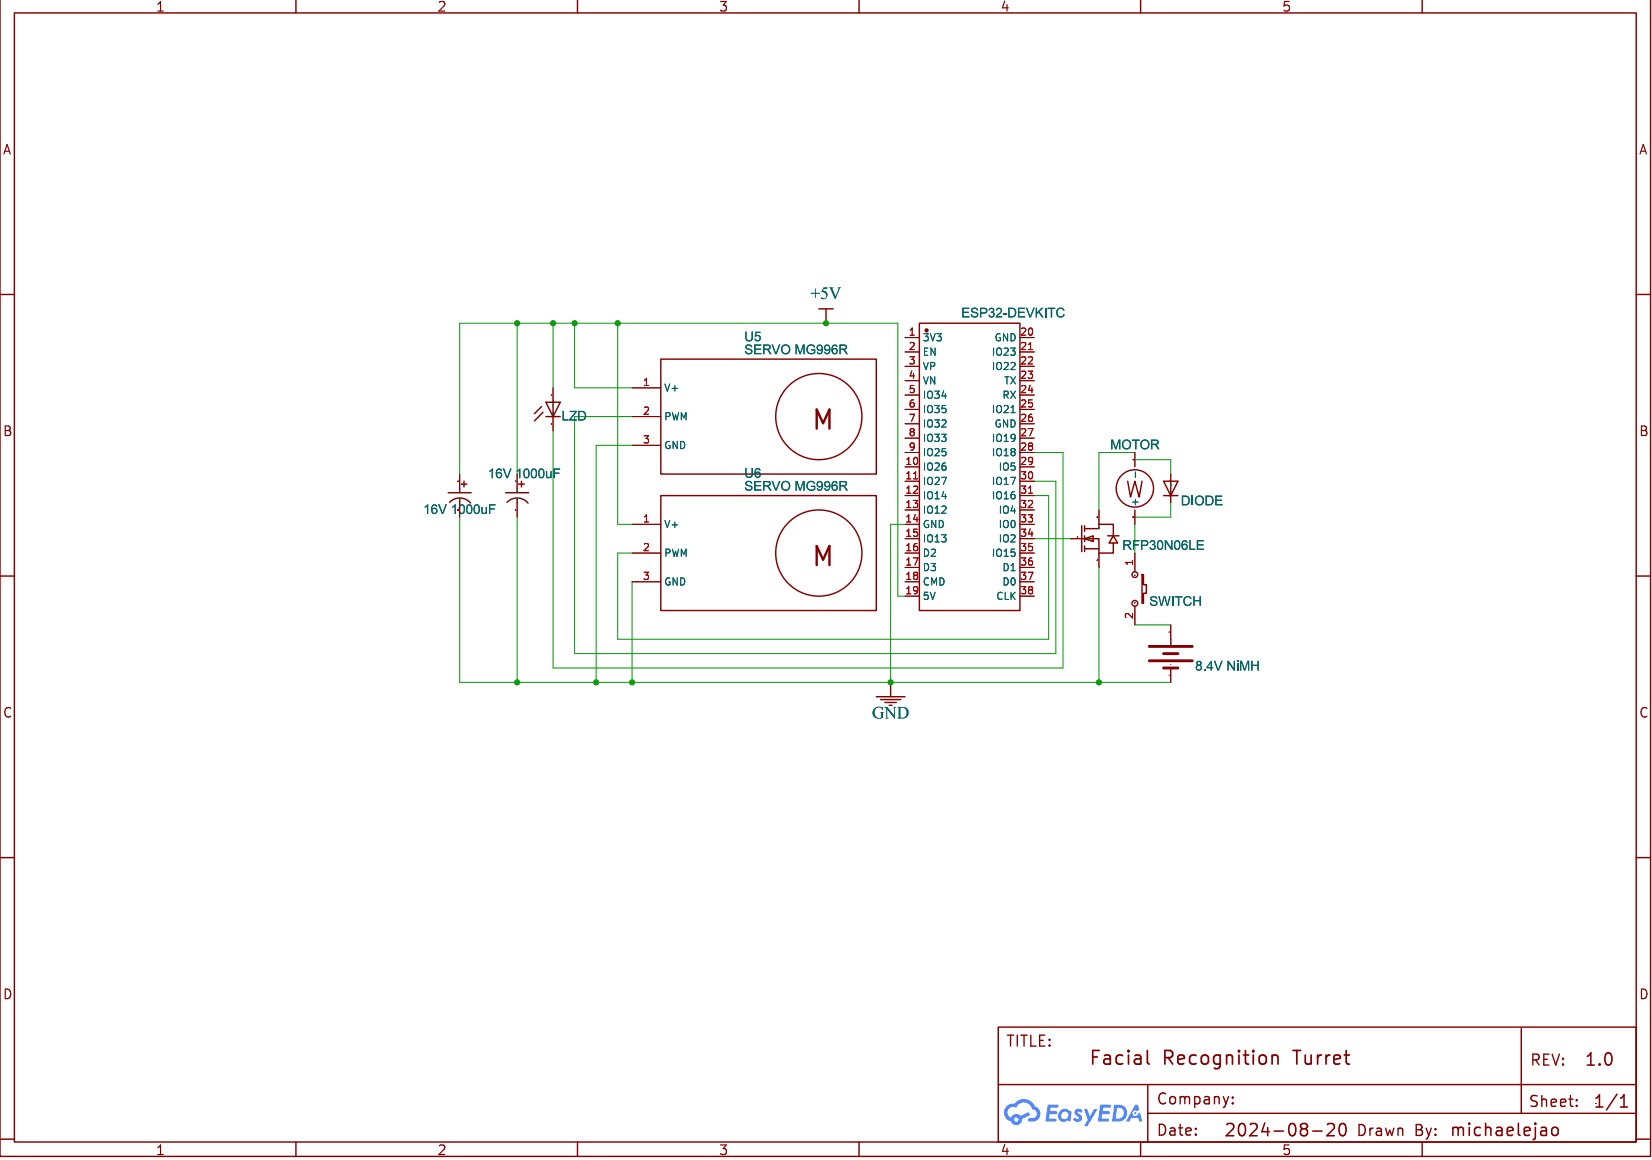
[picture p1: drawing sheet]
<svg xmlns="http://www.w3.org/2000/svg" width="292mm" height="205mm" viewBox="0 0 292 205" stroke-linecap="round" stroke-linejoin="round" font-family="sans-serif">
<g fill="none" stroke="#840000" stroke-width=".25">
<path d="M95.8 71.9l-1.3 1.3M96 72.9l-1.5 1.5M96.5 73.7h2.6M96.5 71.1h2.6l-1.3 2.6zM97.8 71.1v2.6M89.4 87.1h4.1M89.6 88.8a2.51 2.51 0 0 1 3.8 .2M91.4 86.4v.7M91.4 88.1v.8M92.2 85.1v1M201.9 101.6h.3v1.8h.5v1.5h-.5v1.8h-.3z"/>
<circle cx="200.7" cy="106.7" r=".51"/>
<circle cx="200.7" cy="101.6" r=".51"/>
</g>
<path d="M97.8 68.6v2.5M97.8 73.7v2.5M91.4 83.8v2.6M91.4 88.9v2.5M200.7 97.8v3.3M200.7 107.2v3.3" fill="none" stroke="#840000" stroke-width=".18"/>
<path d="M97.8 73h.1M97.8 71.7h.1M91.4 87h.1M91.4 88.3h.1M200.7 101.7h.1M200.7 106.6h.1" fill="none" stroke="#006464" stroke-width=".18"/>
<path d="M97.5 74.9h.1M97.5 69.8v.1M91.2 90.2h.1" fill="none" stroke="#a90000" stroke-width=".18"/>
<g fill="#ffffc2">
<path d="M191.8 95.3l1.5-.6v1.1z"/>
<path d="M196.8 94.7l.8 1.3h-1.5z"/>
</g>
<g fill="none" stroke="#840000" stroke-width=".25">
<path d="M146 54.6v2.6M162.6 57.2h17.7v50.8h-17.7zM116.8 63.5h38.1v20.3h-38.1zM116.8 87.6h38.1v20.4h-38.1zM191.3 93v4.5M191.8 95.3l1.5-.6v1.1zM191.8 95.3h2.5v2.5h2.5v-1.8M191.8 93.5h2.5v-.8h2.5v2M191.8 93v1M191.8 94.7v1.1M191.8 96.5v1M191.8 97h2.5"/>
<path d="M195.8 94.7h2.1M196.8 94.7l.8 1.3h-1.5zM199.4 85.1l.5 2.8 .8-2.8 .7 2.8 .5-2.8M207 113v1"/>
<circle cx="144.8" cy="73.7" r="7.6"/>
<circle cx="144.8" cy="97.8" r="7.6"/>
<circle cx="200.7" cy="86.4" r="3.3"/>
</g>
<g fill="none" stroke="#840000" stroke-width=".18">
<path d="M146 57.2h.1M160 59.7h2.6M180.3 59.7h2.6M111.8 68.6h5M111.8 73.7h5M111.8 78.7h5M160 62.2h2.6M160 64.8h2.6M160 67.3h2.6M160 69.9h2.6M160 72.4h2.6M160 74.9h2.6"/>
<path d="M160 77.5h2.6M180.3 62.2h2.6M180.3 64.8h2.6M180.3 67.3h2.6M180.3 69.9h2.6M180.3 72.4h2.6M180.3 74.9h2.6M180.3 77.5h2.6M111.8 92.7h5M111.8 97.8h5M160 95.3h2.6M160 82.6h2.6"/>
<path d="M160 85.1h2.6M160 87.6h2.6M160 90.2h2.6M160 92.7h2.6M160 97.8h2.6M160 80h2.6M180.3 95.3h2.6M180.3 82.6h2.6M180.3 85.1h2.6M180.3 87.6h2.6M180.3 90.2h2.6M180.3 92.7h2.6"/>
<path d="M180.3 97.8h2.6M180.3 80h2.6M189.2 95.3h2.6M194.3 90.2v2.5M194.3 97.8v2.5M200.7 80v2.6M200.7 90.2v2.5M111.8 102.9h5M160 100.3h2.6M160 102.9h2.6M160 105.4h2.6M180.3 100.3h2.6"/>
<path d="M180.3 102.9h2.6M180.3 105.4h2.6M207 110.5v2.5M207 118.1v2.6"/>
</g>
<path d="M178.8 73h.7M192.4 95.2h.1M192.4 95.2v.1M194.3 93.3h.1M194.3 97.2h.1M200.8 83.5v.9M207 113.6v.1M207 117.5h.1" fill="none" stroke="#006464" stroke-width=".18"/>
<path d="M181.9 61.8h.7M161.5 84.7h.8M181.9 87.2h.7M190.5 95h.1M194 99.1h.1M194 91.4h.1M200.4 91.4h.1M200.4 81.3h.1M206.7 111.8h.1M206.7 119.4h.1" fill="none" stroke="#a90000" stroke-width=".18"/>
<circle cx="163.8" cy="58.4" r=".25" fill="#840000" stroke="#840000" stroke-width=".25"/>
<path d="M203.2 116.8h7.6M203.2 114.3h7.6M205.7 118.1h2.6M205.7 115.6h2.6" fill="none" stroke="#840000" stroke-width=".51"/>
<g fill="#58f">
<path d="M191.7 196.1h.5l.5 1.3 .8-1.3h.6l-1.8 3h-.6l.6-1.1z"/>
<path d="M200.7 195.3h.5l.2 .9-.4 .3-.3-.1-.3 .1-.2 .2 .1 .3 .2 .3h.3l.8-.6 .4 1.6h-.6l-.1-.6h-1.3l-.3 .6h-.6z"/>
<path d="M197 195.3l1.4 .1 .7 .7 .2 .5-.1 .6-.2 .6-.5 .3-.6 .2h-1.3l.1-.5 1.4-.1 .4-.3 .2-.5v-.4l-.3-.4-.3-.2h-.6l-.2 1.9h-.6z"/>
<path d="M185.3 195.3h1.6l.3 .2v.2l-.2 .1-1.2 .1-.1 .6h1.1l.2 .3-.3 .2h-1.1l-.1 .8h1.2l.1 .2-.1 .3h-1.9z"/>
<path d="M194.5 195.3h1.7l.2 .2v.2l-.1 .1-1.3 .1v.6h1.1l.2 .3-.3 .2h-1.1l-.1 .8h1.1l.2 .3-.1 .2h-1.9z"/>
<path d="M187.4 196.4l.5-.3 .5-.1 1 .5-.1 1.8-.5-.2-.5 .2-.4 .1-.5-.3-.3-.8h.5l.2 .4 .5 .2 .4-.2 .2-.5-.2-.5-.4-.1-.5 .2-.2 .5h-.5l.1-.5z"/>
<path d="M190.1 196.3l.7-.2 .6 .3-.3 .4-.3-.2h-.3l.8 .9v.5l-.4 .3h-.7l-.5-.3 .3-.4 .4 .3 .4-.2-.8-.8v-.3z"/>
<path d="M178 195.6l.6-.4 .8-.1 .9-.6 .7-.2a2.37 2.37 0 0 1 2.1 1.4 1.38 1.38 0 0 1 .8 1.5 1.38 1.38 0 0 1-1.3 1.1h-.6l-.2-.4 .2-.2h.7l.5-.3 .1-.5-.2-.5-.6-.2-.4-.8-.7-.4h-.9l-.6 .5a.37 .37 0 0 1-.7 .2l-.6 .2-.4 .4-.1 .6 .3 .5a.31 .31 0 0 0 .4 .2 .31 .31 0 0 0 .2-.3l.8-.3 .7 .3 1.3-.7 .3 .5-1.4 .8-.1 .5-.3 .4-.5 .1h-.5l-.3-.3-.3-.3-.6-.3h1.2l.1 .2 .3 .1 .3-.1 .1-.4-.4-.2-.3 .1-.1 .3h-1.2l-.2-.2-.3-.6-.1-.6 .1-.5z"/>
<circle cx="200.7" cy="196.8" r=".19"/>
</g>
<g fill="none" stroke="#840000" stroke-width=".25">
<path d="M0 -.1v204.6h291.8v-204.5M52.3 0v2.3M102.1 0v2.3M151.9 0v2.3M201.7 0v2.3M251.5 0v2.3M2.5 2.3h286.8v199.6h-286.8zM0 52.1h2.5M289.3 52.1h2.5M79.2 87.1h4.1M79.5 88.8a2.51 2.51 0 0 1 3.7 .2M81.3 86.4v.7"/>
<path d="M81.3 88.1v.8M81.5 85.6h1M82 85.1v1M205.7 85.1h2.6l-1.3 2.5zM205.7 87.6h2.6M0 101.9h2.5M289.3 101.9h2.5M154.9 123.2h5.1M155.7 123.7h3.6M156.5 124.2h2M157.5 120.7v2.5M0 151.6h2.5"/>
<path d="M289.3 151.6h2.5M176.5 181.6h112.8v20.3h-112.8zM176.5 191.8h112.6M202.9 196.9h86.2M202.9 191.8v10.1M269 181.9v15M0 201.4h2.5M52.3 201.9v2.6M102.1 201.9v2.6M151.9 201.9v2.6M201.7 201.9v2.6M251.5 201.9v2.6"/>
<path d="M289.3 201.4h2.5"/>
</g>
<path d="M232.1 200h1.7M234.7 198.9l.3-.3h.5a.59 .59 0 0 1 .3 1l-1.2 1.2h1.3M237.1 198.8a.52 .52 0 0 1 .8 .3 1.12 1.12 0 0 1-.6 1.7 1.44 1.44 0 0 1-.2-2zM273.1 199.3l.3 .3v1.2M273.4 199.8l-.2 .1M274.5 199.5a.59 .59 0 0 1 .6-.2 .59 .59 0 0 1 .4 .4v.7a.59 .59 0 0 1-.6 .4 .59 .59 0 0 1-.5-.4zM286.5 195.7h1.3M286.5 194.2l.7-.6v2.1M273.4 200.7l-.2 .1" fill="none" stroke="#840000" stroke-width=".27"/>
<g fill="none" stroke="#840000" stroke-width=".24">
<path d="M211.4 199.5l.1 .1-.1 .1M218 195l.1 .1-.1 .1M218 195l-.1 .1 .1 .1M218 194v.2M218 195v.2M218 194l.1 .1-.1 .1M218 194l-.1 .1 .1 .1M278.8 195.4l.1 .1-.1 .1M278.8 195.4l-.1 .1 .1 .1M278.8 194.4v.2M278.8 195.4v.2M278.8 194.4l.1 .1-.1 .1"/>
<path d="M278.8 194.4l-.1 .1 .1 .1M211.4 200.5l.1 .1-.1 .1"/>
</g>
<path d="M202.9 185.7v2.1l.3 .4M224.9 186.5v1.7M224.9 186.8a.6 .6 0 0 1 1.1 .1v1.3" fill="none" stroke="#840000" stroke-width=".3"/>
<g fill="none" stroke="#840000" stroke-width=".18">
<path d="M146 57.2h.1M160 59.7h2.6M180.3 59.7h2.6M97.8 68.6v2.5M97.8 73.7v2.5M111.8 68.6h5M111.8 73.7h5M111.8 78.7h5M160 62.2h2.6M160 64.8h2.6M160 67.3h2.6M160 69.9h2.6"/>
<path d="M160 72.4h2.6M160 74.9h2.6M160 77.5h2.6M180.3 62.2h2.6M180.3 64.8h2.6M180.3 67.3h2.6M180.3 69.9h2.6M180.3 72.4h2.6M180.3 74.9h2.6M180.3 77.5h2.6M81.3 83.8v2.6M81.3 88.9v2.5"/>
<path d="M91.4 83.8v2.6M91.4 88.9v2.5M111.8 92.7h5M111.8 97.8h5M160 92.7h2.6M160 97.8h2.6M160 82.6h2.6M160 85.1h2.6M160 87.6h2.6M160 90.2h2.6M160 95.3h2.6M160 80h2.6"/>
<path d="M180.3 92.7h2.6M180.3 97.8h2.6M180.3 82.6h2.6M180.3 85.1h2.6M180.3 87.6h2.6M180.3 90.2h2.6M180.3 95.3h2.6M180.3 80h2.6M189.2 95.3h2.6M194.3 90.2v2.5M194.3 97.8v2.5M200.7 80v2.6"/>
<path d="M200.7 90.2v2.5M200.7 97.8v3.3M207 83.8v5.1M111.8 102.9h5M160 102.9h2.6M160 100.3h2.6M160 105.4h2.6M180.3 102.9h2.6M180.3 100.3h2.6M180.3 105.4h2.6M200.7 107.2v3.3M207 110.5v2.5"/>
<path d="M207 118.1v2.6M157.5 120.7h.1"/>
</g>
<g fill="none" stroke="#006464" stroke-width=".18">
<path d="M97.8 73h.1M97.8 71.7h.1M178.8 73h.7M81.3 87h.1M81.3 88.3h.1M91.4 87h.1M91.4 88.3h.1M192.4 95.2h.1M192.4 95.2v.1M194.3 93.3h.1M194.3 97.2h.1M200.8 83.5v.9"/>
<path d="M207 85.7h.1M207 87h.1M200.7 101.7h.1M200.7 106.6h.1M207 113.6v.1M207 117.5h.1"/>
</g>
<g fill="none" stroke="#a90000" stroke-width=".18">
<path d="M97.5 74.9h.1M97.5 69.8v.1M181.9 61.8h.7M81 85.1h.1M91.2 90.2h.1M161.5 84.7h.8M181.9 87.2h.7M190.5 95h.1M194 99.1h.1M194 91.4h.1M200.4 91.4h.1M200.4 81.3h.1"/>
<path d="M206.7 85.1h.1M206.7 87.6h.1M206.7 111.8h.1M206.7 119.4h.1"/>
</g>
<g fill="none" stroke="#009600" stroke-width=".18">
<path d="M91.4 57.2v26.6M97.8 57.2v11.4M101.6 57.2v11.4h10.2M109.2 57.2v35.5h2.6M97.8 76.2v41.9h90.2v-38.1h-5.1M111.8 73.7h-10.2v41.9h85.1v-30.5h-3.8M111.8 78.7h-6.4v42M81.3 83.8v-26.6h77.4v48.2h1.3M81.3 91.4v29.3h125.7M91.4 91.4v29.3M160 92.7h-2.5v28M182.9 87.6h2.5v25.4h-76.2v-15.2h2.6"/>
<path d="M182.9 95.3h6.3M200.7 80h-6.4v10.2M200.7 92.7v5.1M200.7 81.3h6.3v2.5M207 88.9v2.5h-6.3M111.8 102.9v17.8M194.3 100.3v20.4M200.7 110.5h6.3"/>
</g>
<g fill="#009600" stroke="#009600" stroke-width=".18">
<circle cx="194.3" cy="120.7" r=".46"/>
<circle cx="157.5" cy="120.7" r=".46"/>
<circle cx="111.8" cy="120.7" r=".46"/>
<circle cx="146" cy="57.2" r=".46"/>
<circle cx="91.4" cy="57.2" r=".46"/>
<circle cx="109.2" cy="57.2" r=".46"/>
<circle cx="97.8" cy="57.2" r=".46"/>
<circle cx="101.6" cy="57.2" r=".46"/>
<circle cx="105.4" cy="120.7" r=".46"/>
<circle cx="91.4" cy="120.7" r=".46"/>
</g>
<g font-size="4.7" fill="#840000">
<text x="143.3" y="76.6">M</text>
<text x="143.3" y="100.7">M</text>
</g>
<g font-size="3.4" fill="#840000">
<text x="192.4" y="188.7">Facial</text>
<text x="205.6" y="188.7">Recognition</text>
<text x="229" y="188.7">Turret</text>
</g>
<g font-size="3" fill="#006464">
<text x="143.3" y="53.7">+5V</text>
<text x="154.2" y="127.8">GND</text>
</g>
<g font-size="3" fill="#840000">
<text x="280.1" y="188.8">1.0</text>
<text x="281.6" y="196.2">1/1</text>
<text x="216.3" y="201.3">2024-08-20</text>
<text x="256.2" y="201.3">michaelejao</text>
</g>
<g font-size="2.7" fill="#840000">
<text x="177.8" y="185.4">TITLE:</text>
<text x="270.4" y="188.8">REV:</text>
<text x="204.4" y="195.6">Company:</text>
<text x="270.2" y="196.1">Sheet:</text>
<text x="204.4" y="201.2">Date:</text>
<text x="239.7" y="201.2">Drawn</text>
<text x="250.1" y="201.2">By:</text>
</g>
<g font-size="2.4" fill="#840000">
<text x="27.4" y="2.3">1</text>
<text x="77.2" y="2.3">2</text>
<text x="127" y="2.3">3</text>
<text x="176.8" y="2.3">4</text>
<text x="226.6" y="2.3">5</text>
<text x=".4" y="27.6">A</text>
<text x="289.7" y="27.6">A</text>
<text x=".4" y="77.4">B</text>
<text x="289.7" y="77.4">B</text>
<text x=".4" y="127.2">C</text>
<text x="289.7" y="127.2">C</text>
<text x=".4" y="177">D</text>
<text x="289.7" y="177">D</text>
<text x="27.4" y="204.5">1</text>
<text x="77.2" y="204.5">2</text>
<text x="127" y="204.5">3</text>
<text x="176.8" y="204.5">4</text>
<text x="226.6" y="204.5">5</text>
</g>
<g font-size="2.4" fill="#006464">
<text x="170" y="56.8">ESP32-DEVKITC</text>
<text x="131.6" y="61">U5</text>
<text x="131.6" y="63.3">SERVO MG996R</text>
<text x="99.3" y="75">LZD</text>
<text x="196.3" y="80.1">MOTOR</text>
<text x="131.6" y="85.1">U6</text>
<text x="131.6" y="87.4">SERVO MG996R</text>
<text x="208.8" y="90">DIODE</text>
<text x="198.4" y="97.9">RFP30N06LE</text>
<text x="203.2" y="107.8">SWITCH</text>
<text x="211.3" y="119.2">8.4V NiMH</text>
</g>
<g font-size="2.4" fill="#a90000">
<text x="86.3" y="85.2">16V 1000uF</text>
<text x="74.8" y="91.5">16V 1000uF</text>
</g>
<g font-size="1.8" fill="#a90000">
<text x="160.6" y="59.4">1</text>
<text x="180.3" y="59.4">20</text>
<text x="160.6" y="62">2</text>
<text x="160.6" y="64.5">3</text>
<text x="180.3" y="62">21</text>
<text x="180.3" y="64.5">22</text>
<text x="113.6" y="68.3">1</text>
<text x="160.6" y="67.1">4</text>
<text x="160.6" y="69.6">5</text>
<text x="180.3" y="67.1">23</text>
<text x="180.3" y="69.6">24</text>
<text x="113.6" y="73.4">2</text>
<text x="160.6" y="72.1">6</text>
<text x="160.6" y="74.7">7</text>
<text x="160.6" y="77.2">8</text>
<text x="180.3" y="72.1">25</text>
<text x="180.3" y="74.7">26</text>
<text x="180.3" y="77.2">27</text>
<text x="113.6" y="78.5">3</text>
<text x="160" y="82.3">10</text>
<text x="160.6" y="79.8">9</text>
<text x="180.3" y="79.8">28</text>
<text x="180.3" y="82.3">29</text>
<text x="160" y="84.8">11</text>
<text x="160" y="87.4">12</text>
<text x="160" y="89.9">13</text>
<text x="180.3" y="84.8">30</text>
<text x="180.3" y="87.4">31</text>
<text x="180.3" y="89.9">32</text>
<text x="113.6" y="92.5">1</text>
<text x="160" y="92.5">14</text>
<text x="160" y="95">15</text>
<text x="180.3" y="92.5">33</text>
<text x="180.3" y="95">34</text>
<text x="113.6" y="97.5">2</text>
<text x="160" y="97.5">16</text>
<text x="160" y="100.1">17</text>
<text x="180.3" y="97.5">35</text>
<text x="180.3" y="100.1">36</text>
<text x="200.4" y="100.1" transform="rotate(-90 200.4 100.1)">1</text>
<text x="113.6" y="102.6">3</text>
<text x="160" y="102.6">18</text>
<text x="160" y="105.2">19</text>
<text x="180.3" y="102.6">37</text>
<text x="180.3" y="105.2">38</text>
<text x="200.4" y="109.5" transform="rotate(-90 200.4 109.5)">2</text>
</g>
<g font-size="1.8" fill="#006464">
<text x="163.1" y="60.6">3V3</text>
<text x="163.1" y="63.1">EN</text>
<text x="163.1" y="65.6">VP</text>
<text x="175.3" y="63.1">IO23</text>
<text x="175.3" y="65.6">IO22</text>
<text x="175.8" y="60.6">GND</text>
<text x="117.3" y="69.4">V+</text>
<text x="163.1" y="68.2">VN</text>
<text x="163.1" y="70.7">IO34</text>
<text x="177.1" y="70.7">RX</text>
<text x="177.5" y="68.2">TX</text>
<text x="117.3" y="74.5">PWM</text>
<text x="163.1" y="73.3">IO35</text>
<text x="163.1" y="75.8">IO32</text>
<text x="175.3" y="73.3">IO21</text>
<text x="175.8" y="75.8">GND</text>
<text x="117.3" y="79.6">GND</text>
<text x="163.1" y="83.4">IO26</text>
<text x="163.1" y="78.3">IO33</text>
<text x="163.1" y="80.9">IO25</text>
<text x="175.3" y="78.3">IO19</text>
<text x="175.3" y="80.9">IO18</text>
<text x="176.5" y="83.4">IO5</text>
<text x="163.1" y="86">IO27</text>
<text x="163.1" y="88.5">IO14</text>
<text x="175.3" y="86">IO17</text>
<text x="175.3" y="88.5">IO16</text>
<text x="201.5" y="89.7" transform="rotate(-90 201.5 89.7)">+</text>
<text x="117.3" y="93.6">V+</text>
<text x="163.1" y="91">IO12</text>
<text x="163.1" y="93.6">GND</text>
<text x="176.5" y="91">IO4</text>
<text x="176.5" y="93.6">IO0</text>
<text x="117.3" y="98.7">PWM</text>
<text x="163.1" y="96.1">IO13</text>
<text x="163.1" y="98.7">D2</text>
<text x="163.1" y="101.2">D3</text>
<text x="175.3" y="98.7">IO15</text>
<text x="176.5" y="96.1">IO2</text>
<text x="177.1" y="101.2">D1</text>
<text x="117.3" y="103.7">GND</text>
<text x="163.1" y="103.7">CMD</text>
<text x="163.1" y="106.3">5V</text>
<text x="176.1" y="106.3">CLK</text>
<text x="177.1" y="103.7">D0</text>
</g>
</svg>
